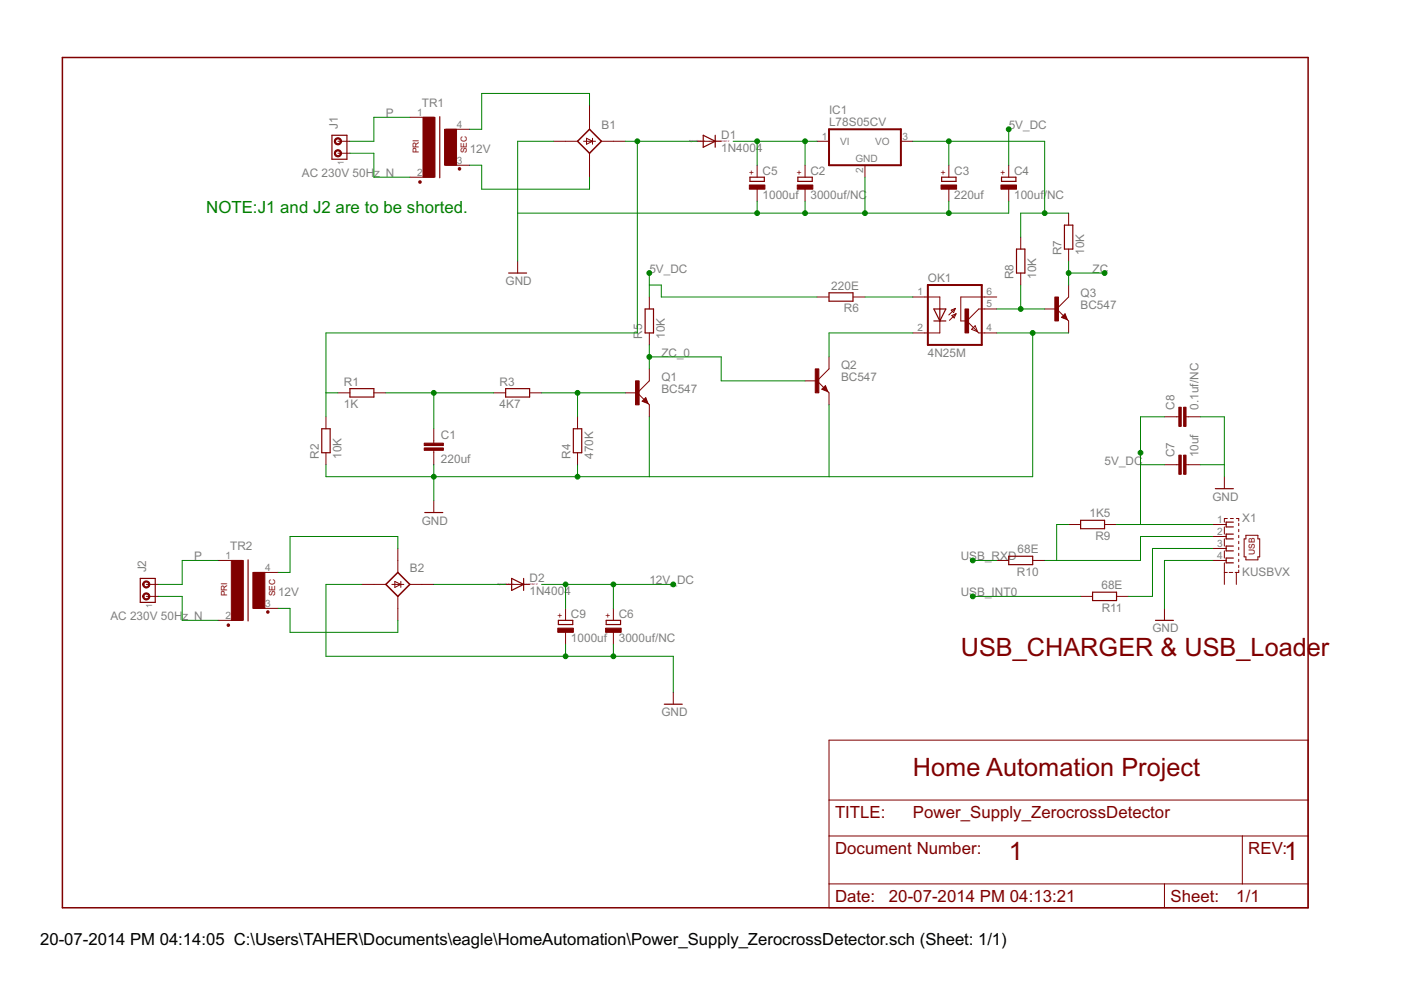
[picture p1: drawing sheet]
<svg xmlns="http://www.w3.org/2000/svg" width="297mm" height="210mm" viewBox="0 0 297 210" stroke-linecap="round" stroke-linejoin="round" font-family="sans-serif">
<g fill="none" stroke="#800000" stroke-width=".25">
<path d="M70.4 28.7h3.2v5.1h-3.2zM93.2 24.7v13M149.1 28.7l2.5 1.3-2.5 1.2zM151.6 28.7v2.5M159 37.6h3.1v.9h-3.1zM169.2 37.6h3v.9h-3zM199.6 37.6h3.1v.9h-3.1zM212.3 37.6h3.1v.9h-3.1zM107.8 57.9h3.9M215.5 52.8h1.8v5.1h-1.8zM225.7 47.7h1.8v5.1h-1.8zM136.8 65.5h1.8v5.1h-1.8z"/>
<path d="M175.8 62.1h5v1.8h-5zM198 65.5h2.5l-1.2 2.6zM198 68.1h2.5M199.3 65.5v2.6M225.8 66.8l.3 .7-.8-.2zM225.8 67l-.2 .3M68.2 90.9h1.8v5.1h-1.8zM74.2 82.4h5.1v1.8h-5.1zM107.2 82.4h5.1v1.8h-5.1zM121.6 90.9h1.7v5.1h-1.7zM136.9 84.6l.3 .7-.8-.2zM136.9 84.8l-.2 .3"/>
<path d="M175 82l.3 .8-.8-.3zM175 82.3l-.2 .2M52.6 118.7v13M90.1 108.7h3.8M213.9 117.9h5v1.8h-5zM229.1 110.3h5.1v1.8h-5.1zM257.7 103.6h3.8M261.5 110.7h-1.5v1h1.5M261.5 113.2h-1.5v1.1h1.5M261.5 115.8h-1.5v1h1.5M261.5 118.3h-1.5v1h1.5M29.7 122.6h3.2v5.1h-3.2z"/>
<path d="M108.5 122.6l2.5 1.3-2.5 1.3zM111 122.6v2.6M118.4 131.5h3v.9h-3zM128.5 131.5h3.1v.9h-3.1zM231.6 125.6h5.1v1.7h-5.1zM245 131.5h3.8M140.8 149.3h3.9"/>
</g>
<g fill="#800000" stroke="#800000" stroke-width=".21">
<path d="M88.8 38.4h.4v.4h-.4z" fill-rule="evenodd"/>
<path d="M97.2 35.6h.4v.4h-.4z" fill-rule="evenodd"/>
<path d="M71.1 32a.77 .77 0 0 1 1.2 .1 .77 .77 0 0 1-.4 1.1 .77 .77 0 0 1-1-.7h.2a.51 .51 0 0 1 .8-.4 .51 .51 0 0 1 .1 .8 .51 .51 0 0 1-.8-.2l-.1-.2h-.2z" fill-rule="evenodd"/>
<path d="M71.1 29.5a.77 .77 0 0 1 1.2 0 .77 .77 0 0 1-.4 1.2 .77 .77 0 0 1-1-.7h.2a.51 .51 0 0 1 .8-.5 .51 .51 0 0 1 .1 .9 .51 .51 0 0 1-.8-.3l-.1-.1h-.2z" fill-rule="evenodd"/>
<path d="M48.2 132.4h.4v.4h-.4z" fill-rule="evenodd"/>
<path d="M56.6 129.6h.4v.4h-.4z" fill-rule="evenodd"/>
<path d="M30.4 126a.76 .76 0 0 1 1.3 .1 .76 .76 0 0 1-.5 1.1 .76 .76 0 0 1-1-.8h.3a.51 .51 0 0 1 .7-.5 .51 .51 0 0 1 .2 .9 .51 .51 0 0 1-.9-.2v-.2h-.3z" fill-rule="evenodd"/>
<path d="M30.4 123.4a.76 .76 0 0 1 1.3 .1 .76 .76 0 0 1-.5 1.2 .76 .76 0 0 1-1-.8h.3a.51 .51 0 0 1 .7-.5 .51 .51 0 0 1 .2 .8 .51 .51 0 0 1-.9-.1v-.2h-.3z" fill-rule="evenodd"/>
</g>
<g fill="#800000" stroke="#800000" stroke-width=".21">
<path d="M89.7 24.9h2.5v12.7h-2.5z"/>
<path d="M94.3 27.4h2.5v7.6h-2.5z"/>
<path d="M89.9 95h4.1v.5h-4.1z"/>
<path d="M89.9 94h4.1v.5h-4.1z"/>
<path d="M169 39.2h3.3v.9h-3.3z"/>
<path d="M134.7 80.8h.8v5h-.8z"/>
<path d="M199.5 39.2h3.3v.9h-3.3z"/>
<path d="M212.2 39.2h3.3v.9h-3.3z"/>
<path d="M158.9 39.2h3.3v.9h-3.3z"/>
<path d="M204.6 65.5h.8v5.1h-.8z"/>
<path d="M172.8 78.2h.8v5.1h-.8z"/>
<path d="M223.6 63h.8v5.1h-.8z"/>
<path d="M49 118.8h2.6v12.7h-2.6z"/>
<path d="M53.6 121.4h2.6v7.6h-2.6z"/>
<path d="M128.4 133.2h3.3v.9h-3.3z"/>
<path d="M118.3 133.2h3.3v.9h-3.3z"/>
<path d="M251 96.5h.5v4.1h-.5z"/>
<path d="M249.9 96.5h.5v4.1h-.5z"/>
<path d="M251 86.3h.5v4.1h-.5z"/>
<path d="M249.9 86.3h.5v4.1h-.5z"/>
</g>
<g fill="none" stroke="#800000" stroke-width=".21">
<path d="M71.6 30h2.6M71.6 32.5h2.6M86.9 24.9h5.1M86.9 37.6h5.1M94.5 35h5.1M94.5 27.4h5.1M117.4 30h5M123.7 30h2.6M124.4 29.3l1.2 .7-1.2 .6zM125 22.3v5.1M125 32.5v5.1M125.6 29.3v1.3"/>
<path d="M127.5 30h5.1M147.8 30h5.1M160.5 35v2.6M170.7 35v2.6M173.2 30h2.6M183.4 35v2.6M191 30h2.5M201.2 35v2.6M213.9 35v2.6M109.7 55.4v2.5M160.5 40.1v2.6M170.7 40.1v2.6"/>
<path d="M201.2 40.1v2.6M213.9 40.1v2.6M216.4 50.3v2.5M216.4 57.9v2.5M226.6 45.2v2.5M226.6 52.8v2.6M137.7 78.2v2.6l-2.6 2.5M137.7 63v2.5M137.7 70.6v2.5M173.2 63h2.6M175.8 75.7v2.5l-2.6 2.6M180.8 63h2.6"/>
<path d="M193.5 63h5.8v2.5M199.3 68.1v2.5h-5.8M201.7 65.8l.9-.4-.4 .9zM201.8 66.9l.9-.4-.4 .9zM202.6 65.4l-1.4 1.4M202.7 66.5l-1.4 1.4M206 69.8l.8-.7 .5 1.2zM207.3 70.3l.2 .3h3.8M211.3 63h-7.6v5.1h1M211.3 65.5h-3.8l-2.5 2.6 2.3 2.2M221.5 65.5h2.5M224 65.5l2.6 2.6v2.5"/>
<path d="M225.8 66.5l.5 1.3-1.3-.5zM226.6 60.4v2.6l-2.6 2.5M69.1 88.4v2.5M69.1 96v2.5M71.6 83.3h2.6M79.3 83.3h2.5M92 90.9v3.1M92 95.5v3M104.7 83.3h2.5M112.3 83.3h2.5M122.4 88.4v2.5M122.4 96v2.5"/>
<path d="M132.6 83.3h2.5M135.1 83.3l2.6 2.5v2.6M136.1 85.1l.8-.8 .5 1.3zM170.7 80.8h2.5M173.2 80.8l2.6 2.5v2.5M174.2 82.5l.8-.7 .5 1.2zM246.9 98.5h3M246.9 88.4h3M251.5 98.5h3M251.5 88.4h3M46.2 118.8h5.1M84.3 116.3v5.1"/>
<path d="M92 106.1v2.6M211.3 118.8h2.6M218.9 118.8h2.6M226.6 111.2h2.5M234.2 111.2h2.5M257 118.8h3M257 116.3h3M257 113.7h3M257 111.2h3M259.6 101.1v2.5M259.6 111.7v1.5M259.6 114.3v1.5"/>
<path d="M259.6 116.8v1.5M259.6 119.3v4.6M260.2 109.9h-.6v.8M260.9 109.9h.6M262.1 109.9h.5v.5M262.6 111v.5M262.6 112.2v.5M262.6 113.5v.5M262.6 114.8v.5M262.6 116v.5M262.6 117.3v.5M262.6 118.6v.5"/>
<path d="M262.6 119.8v.6M264.2 113.5h2.5v.8h.4v3.8h-.4v.6h-2.5v-.6h-.4v-3.8h.4zM31 123.9h2.5M31 126.4h2.5M46.2 131.5h5.1M53.9 129h5M53.9 121.4h5M76.7 123.9h5.1M83.1 123.9h2.5M83.7 123.3l1.3 .6-1.3 .6zM84.3 126.4v5.1M85 123.3v1.2"/>
<path d="M86.9 123.9h5.1M107.2 123.9h5.1M119.9 129v2.5M119.9 134.1v2.5M130 129v2.5M130 134.1v2.5M229.1 126.4h2.5M236.7 126.4h2.6M246.9 129v2.5M259.6 121.4h.6M260.6 121.4h.8M262.1 121.4v2.5"/>
<path d="M262.6 120.9v.5h-.7M142.7 146.8v2.5M175.8 156.9h101.5v35.6h-101.5zM175.8 177.2h101.5M175.8 169.6h101.5M263.4 177.2v10.2M175.8 187.4h101.5M246.9 187.4v5.1"/>
</g>
<path d="M13.2 12.2h264.1v180.3h-264.1zM122.4 30l2.6-2.6 2.5 2.6-2.5 2.5zM81.8 123.9l2.5-2.5 2.6 2.5-2.6 2.5z" fill="none" stroke="#800000" stroke-width=".32"/>
<path d="M175.8 27.4h15.2v7.6h-15.2zM196.7 60.4h11.5v12.7h-11.5z" fill="none" stroke="#800000" stroke-width=".42"/>
<g fill="none" stroke="#008000" stroke-width=".21">
<path d="M74.2 32.5h5.1v5.1h7.6M86.9 24.9h-7.6v5.1h-5.1M99.6 35h2.5v5.1h22.9v-2.5M117.4 30h-7.7v25.4M125 22.3v-2.5h-22.9v7.6h-2.5M132.6 30h15.2M135.1 30v40.6h-66v17.8M155.4 30h17.8M160.5 30v5M170.7 30v5M183.4 37.6v7.6M193.5 30h28v15.2"/>
<path d="M201.2 30v5M213.9 27.4v7.6M137.7 57.9v5.1M160.5 42.7v2.5M170.7 42.7v2.5M201.2 42.7v2.5M213.9 42.7v2.5h-104.2M226.6 45.2h-10.2v5.1M226.6 55.4v5M226.6 57.9h7.6M137.7 73.1v5.1M137.7 75.7h15.2v5.1h17.8"/>
<path d="M137.7 60.4h2.5v2.6h33M183.4 63h10.1M193.5 70.6h-17.7v5.1M211.3 70.6h15.3M211.3 65.5h10.2M216.4 60.4v5.1M218.9 70.6v30.5h-149.8v-2.6M69.1 83.3h2.5M81.8 83.3h22.9M92 83.3v7.6M92 98.5v7.6M114.8 83.3h17.8"/>
<path d="M122.4 83.3v5.1M122.4 98.5v2.6M137.7 88.4v12.7M175.8 85.8v15.3M241.8 98.5h5.1M246.9 88.4h-5.1v22.8M254.5 98.5h5.1M254.5 88.4h5.1v12.7M46.2 118.8h-7.6v5.1h-5.1M84.3 116.3v-2.6h-22.8v7.7h-2.6M206.2 118.8h5.1M226.6 111.2h-2.6v7.6"/>
<path d="M236.7 111.2h20.3M257 113.7h-15.2v5.1h-20.3M257 118.8h-10.1v10.2M257 116.3h-12.7v10.1h-5M33.5 126.4h5.1v5.1h7.6M58.9 129h2.6v5.1h22.8v-2.6M76.7 123.9h-7.6v15.2h73.6v7.7M92 123.9h15.2M114.8 123.9h27.9M119.9 123.9v5.1M119.9 136.6v2.5M130 123.9v5.1"/>
<path d="M130 136.6v2.5M206.2 126.4h22.9"/>
</g>
<g fill="#008000" stroke="#008000" stroke-width=".21">
<circle cx="135.1" cy="30" r=".51"/>
<circle cx="122.4" cy="83.3" r=".51"/>
<circle cx="92" cy="83.3" r=".51"/>
<circle cx="92" cy="101.1" r=".51"/>
<circle cx="122.4" cy="101.1" r=".51"/>
<circle cx="218.9" cy="70.6" r=".51"/>
<circle cx="183.4" cy="45.2" r=".51"/>
<circle cx="170.7" cy="45.2" r=".51"/>
<circle cx="201.2" cy="45.2" r=".51"/>
<circle cx="160.5" cy="45.2" r=".51"/>
<circle cx="130" cy="139.1" r=".51"/>
<circle cx="119.9" cy="139.1" r=".51"/>
<circle cx="137.7" cy="75.7" r=".51"/>
<circle cx="160.5" cy="30" r=".51"/>
<circle cx="170.7" cy="30" r=".51"/>
<circle cx="213.9" cy="27.4" r=".51"/>
<circle cx="201.2" cy="30" r=".51"/>
<circle cx="221.5" cy="45.2" r=".51"/>
<circle cx="137.7" cy="57.9" r=".51"/>
<circle cx="241.8" cy="96" r=".51"/>
<circle cx="216.4" cy="65.5" r=".51"/>
<circle cx="226.6" cy="57.9" r=".51"/>
<circle cx="234.2" cy="57.9" r=".51"/>
<circle cx="119.9" cy="123.9" r=".51"/>
<circle cx="130" cy="123.9" r=".51"/>
<circle cx="142.7" cy="123.9" r=".51"/>
<circle cx="206.2" cy="126.4" r=".51"/>
<circle cx="206.2" cy="118.8" r=".51"/>
</g>
<g font-size="6" fill="#800000">
<text x="203.7" y="139.2">USB_CHARGER &amp; USB_Loader</text>
<text x="193.5" y="164.5">Home Automation Project</text>
<text x="213.9" y="182.3">1</text>
<text x="272.3" y="182.3">1</text>
</g>
<text font-size="4" fill="#008000" x="43.7" y="45.2">NOTE:J1 and J2 are to be shorted.</text>
<g font-size="4" fill="#800000">
<text x="177" y="173.4">TITLE:</text>
<text x="193.5" y="173.4">Power_Supply_ZerocrossDetector</text>
<text x="177" y="181.1">Document Number:</text>
<text x="264.7" y="181.1">REV:</text>
<text x="177" y="191.2">Date:</text>
<text x="188.5" y="191.2">20-07-2014 PM 04:13:21</text>
<text x="248.2" y="191.2">Sheet:</text>
<text x="262.1" y="191.2">1/1</text>
</g>
<text font-size="4" x="8.5" y="200.4">20-07-2014 PM 04:14:05 C:\Users\TAHER\Documents\eagle\HomeAutomation\Power_Supply_ZerocrossDetector.sch (Sheet: 1/1)</text>
<g font-size="2.8" fill="#808080">
<text x="89.4" y="22.6">TR1</text>
<text x="71.6" y="27.4" transform="rotate(-90 71.6 27.4)">J1</text>
<text x="81.8" y="24.9">P</text>
<text x="127.5" y="27.4">B1</text>
<text x="152.9" y="29.5">D1</text>
<text x="175.8" y="26.8">L78S05CV</text>
<text x="175.8" y="24.2">IC1</text>
<text x="213.9" y="27.4">5V_DC</text>
<text x="99.6" y="32.5">12V</text>
<text x="152.9" y="32.3">1N4004</text>
<text x="64" y="37.6">AC 230V 50Hz N</text>
<text x="161.7" y="37.1">C5</text>
<text x="171.8" y="37.1">C2</text>
<text x="202.3" y="37.1">C3</text>
<text x="215" y="37.1">C4</text>
<text x="161.7" y="42.2">1000uf</text>
<text x="171.8" y="42.2">3000uf/NC</text>
<text x="202.3" y="42.2">220uf</text>
<text x="215" y="42.2">100uf/</text>
<text x="222" y="42.2">NC</text>
<text x="137.7" y="57.9">5V_DC</text>
<text x="196.7" y="59.8">OK1</text>
<text x="214.9" y="59.2" transform="rotate(-90 214.9 59.2)">R8</text>
<text x="219.7" y="59.2" transform="rotate(-90 219.7 59.2)">10K</text>
<text x="225.1" y="54.1" transform="rotate(-90 225.1 54.1)">R7</text>
<text x="229.9" y="54.1" transform="rotate(-90 229.9 54.1)">10K</text>
<text x="231.6" y="57.9">ZC</text>
<text x="107.2" y="60.4">GND</text>
<text x="176.3" y="61.4">220E</text>
<text x="229.1" y="65.5">BC547</text>
<text x="229.1" y="63">Q3</text>
<text x="136.2" y="71.9" transform="rotate(-90 136.2 71.9)">R5</text>
<text x="141" y="71.9" transform="rotate(-90 141 71.9)">10K</text>
<text x="178.9" y="66.2">R6</text>
<text x="140.2" y="75.7">ZC_0</text>
<text x="196.7" y="75.7">4N25M</text>
<text x="72.9" y="81.8">R1</text>
<text x="105.9" y="81.8">R3</text>
<text x="140.2" y="83.3">BC547</text>
<text x="140.2" y="80.7">Q1</text>
<text x="178.3" y="80.7">BC547</text>
<text x="178.3" y="78.2">Q2</text>
<text x="72.9" y="86.6">1K</text>
<text x="105.9" y="86.6">4K7</text>
<text x="249" y="86.8" transform="rotate(-90 249 86.8)">C8</text>
<text x="254.1" y="86.8" transform="rotate(-90 254.1 86.8)">0.1uf/NC</text>
<text x="93.5" y="93.1">C1</text>
<text x="67.6" y="97.3" transform="rotate(-90 67.6 97.3)">R2</text>
<text x="72.4" y="97.3" transform="rotate(-90 72.4 97.3)">10K</text>
<text x="93.5" y="98.1">220uf</text>
<text x="120.9" y="97.3" transform="rotate(-90 120.9 97.3)">R4</text>
<text x="125.7" y="97.3" transform="rotate(-90 125.7 97.3)">470K</text>
<text x="234.2" y="98.5">5V_DC</text>
<text x="249" y="97" transform="rotate(-90 249 97)">C7</text>
<text x="254.1" y="97" transform="rotate(-90 254.1 97)">10uf</text>
<text x="257" y="106.1">GND</text>
<text x="89.4" y="111.2">GND</text>
<text x="231" y="109.7">1K5</text>
<text x="263.4" y="110.7">X1</text>
<text x="41.2" y="118.8">P</text>
<text x="48.8" y="116.6">TR2</text>
<text x="203.7" y="118.8">USB_RXD</text>
<text x="215.7" y="117.3">68E</text>
<text x="232.3" y="114.5">R9</text>
<text x="31" y="121.4" transform="rotate(-90 31 121.4)">J2</text>
<text x="86.9" y="121.4">B2</text>
<text x="112.3" y="123.4">D2</text>
<text x="137.7" y="123.9">12V_DC</text>
<text x="215.6" y="122.1">R10</text>
<text x="233.5" y="124.9">68E</text>
<text x="263.4" y="122.1">KUSBVX</text>
<text x="23.4" y="131.5">AC 230V 50Hz N</text>
<text x="58.9" y="126.5">12V</text>
<text x="112.3" y="126.2">1N4004</text>
<text x="121" y="131.1">C9</text>
<text x="131.2" y="131.1">C6</text>
<text x="203.7" y="126.5">USB_INT0</text>
<text x="233.6" y="129.7">R11</text>
<text x="121" y="136.1">1000uf</text>
<text x="131.2" y="136.1">3000uf/NC</text>
<text x="244.3" y="134.1">GND</text>
<text x="140.2" y="151.8">GND</text>
</g>
<g font-size="2.4" fill="#808080">
<text x="88.4" y="24.5">1</text>
<text x="96.8" y="27.1">4</text>
<text x="174.2" y="29.6">1</text>
<text x="191.4" y="29.6">3</text>
<text x="96.8" y="34.7">3</text>
<text x="178.1" y="30.7">VI</text>
<text x="181.4" y="34.3">GND</text>
<text x="185.6" y="30.7">VO</text>
<text x="88.4" y="37.2">2</text>
<text x="183" y="36.6" transform="rotate(-90 183 36.6)">2</text>
<text x="194.5" y="62.6">1</text>
<text x="209.1" y="62.6">6</text>
<text x="209.1" y="65.2">5</text>
<text x="194.5" y="70.2">2</text>
<text x="209.1" y="70.2">4</text>
<text x="258" y="110.9">1</text>
<text x="258" y="113.4">2</text>
<text x="47.8" y="118.5">1</text>
<text x="258" y="115.9">3</text>
<text x="258" y="118.5">4</text>
<text x="56.2" y="121">4</text>
<text x="47.8" y="131.2">2</text>
<text x="56.2" y="128.6">3</text>
</g>
<g font-size="2" fill="#808080">
<text x="72.9" y="35" transform="rotate(-90 72.9 35)">1</text>
<text x="32.3" y="129" transform="rotate(-90 32.3 129)">1</text>
</g>
<g font-size="2" fill="#800000">
<text x="88.8" y="32.5" transform="rotate(-90 88.8 32.5)">PRI</text>
<text x="98.9" y="32.5" transform="rotate(-90 98.9 32.5)">SEC</text>
<text x="159.9" y="37.2" transform="rotate(-90 159.9 37.2)">+</text>
<text x="170.1" y="37.2" transform="rotate(-90 170.1 37.2)">+</text>
<text x="200.6" y="37.2" transform="rotate(-90 200.6 37.2)">+</text>
<text x="213.3" y="37.2" transform="rotate(-90 213.3 37.2)">+</text>
<text x="266.1" y="117.7" transform="rotate(-90 266.1 117.7)">USB</text>
<text x="48.2" y="126.5" transform="rotate(-90 48.2 126.5)">PRI</text>
<text x="58.3" y="126.5" transform="rotate(-90 58.3 126.5)">SEC</text>
<text x="119.3" y="131.1" transform="rotate(-90 119.3 131.1)">+</text>
<text x="129.5" y="131.1" transform="rotate(-90 129.5 131.1)">+</text>
</g>
<g font-size=".7" fill="#800080">
<text x="146.1" y="30.1">SpiceOrder</text>
<text x="149.2" y="30.1">1</text>
<text x="151.2" y="30.1">SpiceOrder 2</text>
<text x="105.5" y="124.1">SpiceOrder</text>
<text x="108.6" y="124.1">1</text>
<text x="110.6" y="124.1">SpiceOrder 2</text>
</g>
</svg>
